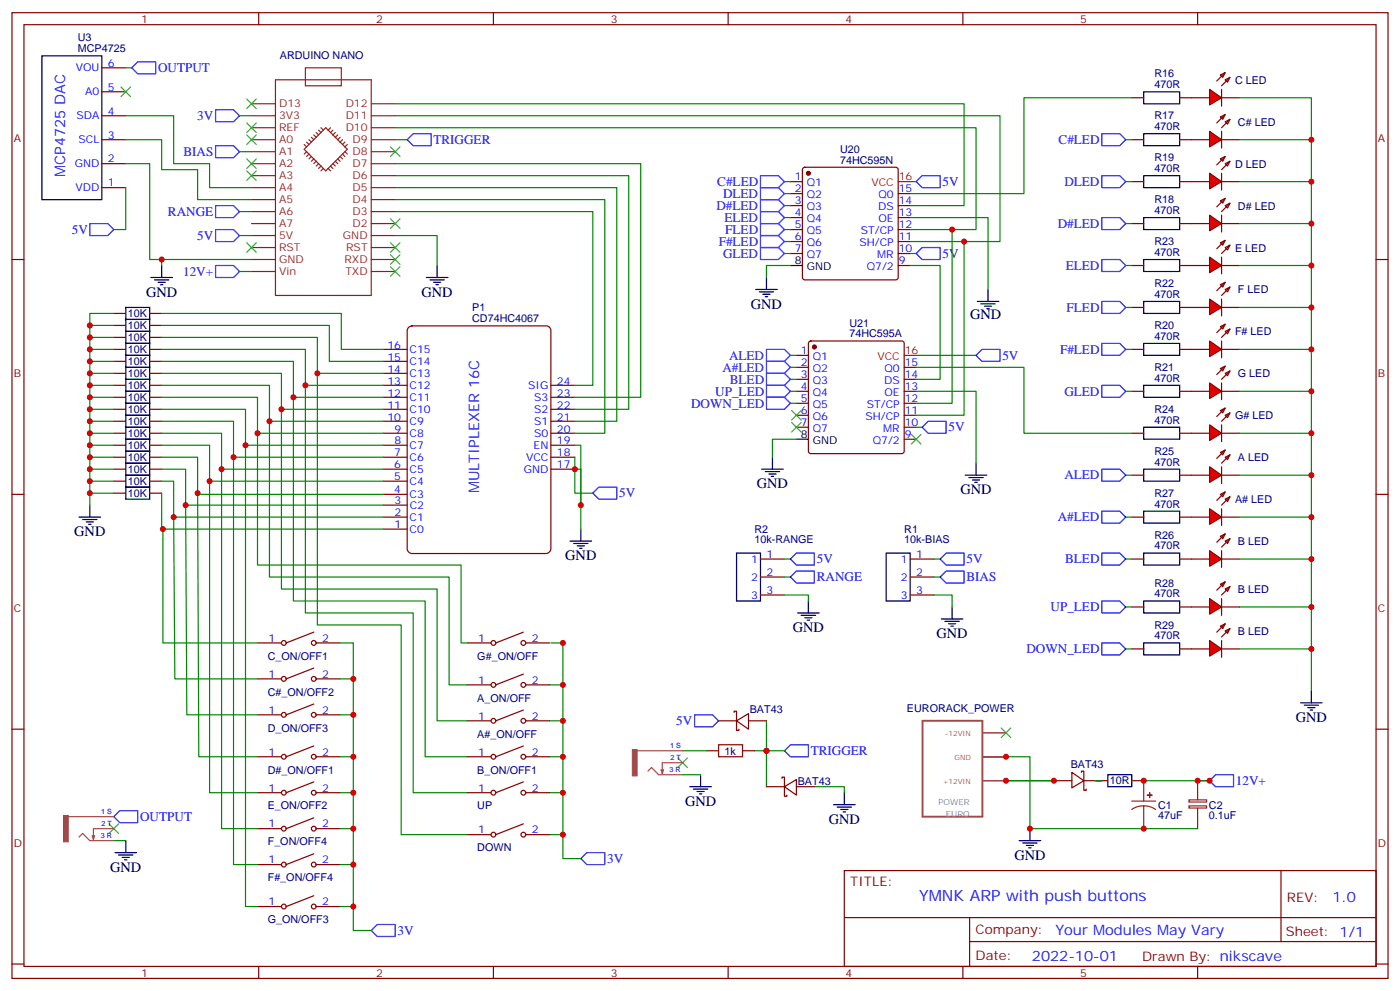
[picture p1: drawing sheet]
<svg xmlns="http://www.w3.org/2000/svg" width="412mm" height="292mm" viewBox="0 0 412 292" stroke-linecap="round" stroke-linejoin="round" font-family="sans-serif">
<g fill="none" stroke="#870000" stroke-width=".35">
<path d="M3.5 3.7h405.4v284.4h-405.4zM7.1 7.3h398.2v277.3h-398.2zM76.2 3.7v3.6M145.3 3.7v3.6M214.5 3.7v3.6M283.6 3.7v3.6M352.8 3.7v3.6M3.5 76.4h3.6M405.3 76.4h3.6M3.5 145.6h3.6M405.3 145.6h3.6M3.5 214.7h3.6"/>
<path d="M405.3 214.7h3.6M248.7 256.3h156.6v28.3h-156.6zM377.3 256.4v20.8M248.7 270.2h156.5M285.6 277.2h119.6M285.6 270.2v14.1M3.5 283.8h3.6M76.2 284.6v3.5M145.3 284.6v3.5M214.5 284.6v3.5M283.6 284.6v3.5M352.8 284.6v3.5"/>
<path d="M405.3 283.8h3.6"/>
</g>
<path d="M120.3 96.5l1-.6h39.6a1.41 1.41 0 0 1 1.4 1.5v64.2a1.51 1.51 0 0 1-1.4 1.4h-39.6a1.51 1.51 0 0 1-1.4-1.4v-64.2z" fill="#fff" stroke="#800000" stroke-width=".35"/>
<g fill="none" stroke="#870000" stroke-width=".35">
<path d="M30 20h7M30 34.1h7M30 27h7M333.4 28.8h3.5M347.5 28.8h3.5M359.8 26.3v5M30 55.2h7M30 48.2h7M30 41.1h7M112.9 117h7M112.9 113.5h7M112.9 109.9h7"/>
<path d="M112.9 106.4h7M112.9 102.9h7M162.3 117h7M162.3 113.5h7M112.9 138.1h7M112.9 134.6h7M112.9 131.1h7M112.9 127.6h7M112.9 124h7M112.9 120.5h7M162.3 138.1h7M162.3 134.6h7"/>
<path d="M162.3 131.1h7M162.3 127.6h7M162.3 124h7M162.3 120.5h7M112.9 155.8h7M112.9 152.3h7M112.9 148.7h7M112.9 145.6h7M112.9 141.7h7M224 164.6h7.1M224 169.9h7.1M224 175.2h7.1"/>
<path d="M268.1 164.6h7.1M268.1 169.9h7.1M268.1 175.2h7.1"/>
</g>
<g fill="none" stroke="#8c2424" stroke-width=".35">
<path d="M90 20h10.5v5.3h-10.5zM74.1 34.1h7M74.1 37.6h7M74.1 30.6h7M81.1 23.5h28.3v63.5h-28.3zM92.4 39.7l.7 .7M93.1 39l.7 .7M93.8 38.3l.7 .7M94.5 37.6l.7 .7M97.4 37.6l-.7 .7M98.1 38.3l-.7 .7M98.8 39l-.7 .7"/>
<path d="M99.5 39.7l-.7 .7M109.4 34.1h7M109.4 37.6h7M109.4 30.6h7M74.1 41.1h7M74.1 44.7h7M74.1 48.2h7M74.1 51.7h7M74.1 55.2h7M74.1 58.8h7M89.6 44l6.4-6.4 6.3 6.4-6.3 6.3zM89.6 42.5l.7 .8"/>
<path d="M90.3 41.8l.7 .7M90.3 44.7l-.7 .7M91 41.1l.7 .7M91 45.4l-.7 .7M91.7 40.4l.7 .7M91.7 46.1l-.7 .7M92.4 46.8l-.7 .7M93.1 47.5l-.7 .7M93.8 48.2l-.7 .7M94.5 48.9l-.7 .7M95.2 49.6l-.7 .7M96.7 49.6l.7 .7"/>
<path d="M97.4 48.9l.7 .7M98.1 48.2l.7 .7M98.8 47.5l.7 .7M99.5 46.8l.7 .7M100.2 46.1l.7 .7M100.2 40.4l-.7 .7M100.9 45.4l.7 .7M100.9 41.1l-.7 .7M101.6 44.7l.7 .7M101.6 41.8l-.7 .7M102.3 42.5l-.7 .8M109.4 41.1h7"/>
<path d="M109.4 44.7h7M109.4 48.2h7M109.4 51.7h7M109.4 55.2h7M109.4 58.8h7M74.1 62.3h7M74.1 65.8h7M74.1 69.4h7M74.1 72.9h7M74.1 76.4h7M74.1 79.9h7M109.4 62.3h7"/>
<path d="M109.4 65.8h7M109.4 69.4h7M109.4 72.9h7M109.4 76.4h7M109.4 79.9h7"/>
</g>
<path d="M12.3 16.4h17.7v42.4h-17.7zM336.9 27h10.6v3.6h-10.6zM217 162.8h7v14.2h-7zM261.1 162.8h7v14.2h-7z" fill="none" stroke="#000" stroke-width=".35"/>
<path d="M356.3 26.3l3.5 2.5-3.5 2.1z" fill="#f00" stroke="#870000" stroke-width=".35"/>
<g fill="none" stroke="#870000" stroke-width=".35">
<path d="M351 28.8h5.3M359.5 22.1l1.4-.7-.7 1.4zM359.8 28.8h5.3M359.8 38.7v4.9M360.9 23.5l1.4-.7-.7 1.4zM360.9 21.4l-2.5 2.4M362.3 22.8l-2.5 2.5M232.8 53.5h3.6M232.8 57h3.6M236.6 49.5l.5-.3h26.8l.5 .3 .2 .5v31.7l-.3 .5-.4 .2h-26.8l-.5-.2-.2-.5v-31.7zM264.6 57h3.5M232.8 60.5h3.6"/>
<path d="M232.8 64.1h3.6M232.8 67.6h3.6M232.8 71.1h3.6M232.8 74.6h3.6M264.6 60.5h3.5M264.6 64.1h3.5M264.6 67.6h3.5M264.6 71.1h3.5M264.6 74.6h3.5M264.6 78.2h3.5M234.6 104.6h3.5M234.6 108.2h3.5"/>
<path d="M234.6 111.7h3.5M234.6 115.2h3.5M234.6 118.7h3.5M238.4 100.6l.4-.2h26.8l.5 .2 .2 .5v31.8l-.2 .5-.5 .2h-26.8l-.5-.3-.2-.4v-31.8zM266.3 108.2h3.6M266.3 111.7h3.6M266.3 115.2h3.6M266.3 118.7h3.6M234.6 122.3h3.5M234.6 125.8h3.5M266.3 122.3h3.6M266.3 125.8h3.6"/>
<path d="M266.3 129.3h3.6"/>
</g>
<g fill="#870000" stroke="#870000" stroke-width=".35">
<circle cx="238.1" cy="51" r=".53"/>
<circle cx="239.9" cy="102.2" r=".53"/>
</g>
<path d="M232.8 78.2h3.6M234.6 129.3h3.5" fill="none" stroke="#000" stroke-width=".35"/>
<path d="M264.6 53.5h3.5M266.3 104.6h3.6" fill="none" stroke="#f00" stroke-width=".35"/>
<path d="M356.3 38.7l3.5 2.4-3.5 2.2z" fill="#f00" stroke="#870000" stroke-width=".35"/>
<path d="M359.5 34.4l1.4-.7-.7 1.4zM360.9 35.8l1.4-.7-.7 1.4zM360.9 33.7l-2.5 2.5M362.3 35.1l-2.5 2.5M333.4 41.1h3.5M347.5 41.1h8.8M359.8 41.1h5.3M333.4 65.8h3.5M347.5 65.8h3.5M359.8 63.4v4.9" fill="none" stroke="#870000" stroke-width=".35"/>
<path d="M336.9 39.4h10.6v3.5h-10.6zM336.9 64.1h10.6v3.5h-10.6z" fill="none" stroke="#000" stroke-width=".35"/>
<path d="M356.3 63.4l3.5 2.4-3.5 2.1z" fill="#f00" stroke="#870000" stroke-width=".35"/>
<path d="M359.5 59.1l1.4-.7-.7 1.4zM359.8 51v5M360.9 58.4l-2.5 2.5M362.3 59.8l-2.5 2.5M351 65.8h5.3M359.8 65.8h5.3M360.9 60.5l1.4-.7-.7 1.4z" fill="none" stroke="#870000" stroke-width=".35"/>
<path d="M356.3 51l3.5 2.5-3.5 2.1z" fill="#f00" stroke="#870000" stroke-width=".35"/>
<path d="M333.4 53.5h3.5M347.5 53.5h8.8M359.5 46.8l1.4-.7-.7 1.4zM359.8 53.5h5.3M360.9 48.2l1.4-.7-.7 1.4zM360.9 46.1l-2.5 2.4M362.3 47.5l-2.5 2.5M333.4 102.9h3.5M347.5 102.9h3.5M359.8 100.4v4.9" fill="none" stroke="#870000" stroke-width=".35"/>
<path d="M336.9 51.7h10.6v3.5h-10.6zM336.9 101.1h10.6v3.5h-10.6z" fill="none" stroke="#000" stroke-width=".35"/>
<path d="M356.3 100.4l3.5 2.5-3.5 2.1z" fill="#f00" stroke="#870000" stroke-width=".35"/>
<path d="M359.5 96.2l1.4-.7-.7 1.4zM360.9 97.6l1.4-.7-.7 1.4zM360.9 95.5l-2.5 2.4M362.3 96.9l-2.5 2.4M351 102.9h5.3M359.8 102.9h5.3M359.8 112.7v5" fill="none" stroke="#870000" stroke-width=".35"/>
<path d="M356.3 112.7l3.5 2.5-3.5 2.1z" fill="#f00" stroke="#870000" stroke-width=".35"/>
<path d="M333.4 90.5h3.5M347.5 90.5h3.5M359.8 88.1v4.9M333.4 115.2h3.5M347.5 115.2h8.8M359.5 108.5l1.4-.7-.7 1.4zM359.8 115.2h5.3M360.9 109.9l1.4-.7-.7 1.4zM360.9 107.8l-2.5 2.5M362.3 109.2l-2.5 2.5" fill="none" stroke="#870000" stroke-width=".35"/>
<path d="M336.9 88.8h10.6v3.5h-10.6zM336.9 113.5h10.6v3.5h-10.6z" fill="none" stroke="#000" stroke-width=".35"/>
<path d="M356.3 88.1l3.5 2.4-3.5 2.1z" fill="#f00" stroke="#870000" stroke-width=".35"/>
<path d="M359.8 75.7v4.9M351 90.5h5.3M359.5 83.8l1.4-.7-.7 1.4zM359.8 90.5h5.3M360.9 85.2l1.4-.7-.7 1.4zM360.9 83.1l-2.5 2.5M362.3 84.5l-2.5 2.5" fill="none" stroke="#870000" stroke-width=".35"/>
<path d="M356.3 75.7l3.5 2.5-3.5 2.1z" fill="#f00" stroke="#870000" stroke-width=".35"/>
<path d="M333.4 78.2h3.5M347.5 78.2h8.8M359.5 71.5l1.4-.7-.7 1.4zM359.8 78.2h5.3M360.9 72.9l1.4-.7-.7 1.4zM360.9 70.8l-2.5 2.4M362.3 72.2l-2.5 2.4M333.4 127.6h3.5M347.5 127.6h3.5M359.8 125.1v4.9" fill="none" stroke="#870000" stroke-width=".35"/>
<path d="M336.9 76.4h10.6v3.5h-10.6zM336.9 125.8h10.6v3.5h-10.6z" fill="none" stroke="#000" stroke-width=".35"/>
<path d="M356.3 125.1l3.5 2.5-3.5 2.1z" fill="#f00" stroke="#870000" stroke-width=".35"/>
<path d="M351 127.6h5.3M359.5 120.9l1.4-.7-.7 1.4zM359.8 127.6h5.3M359.8 137.4v5M360.9 122.3l1.4-.7-.7 1.4zM360.9 120.2l-2.5 2.4M362.3 121.6l-2.5 2.4" fill="none" stroke="#870000" stroke-width=".35"/>
<path d="M356.3 137.4l3.5 2.5-3.5 2.1z" fill="#f00" stroke="#870000" stroke-width=".35"/>
<path d="M333.4 139.9h3.5M347.5 139.9h8.8M359.5 133.2l1.4-.7-.7 1.4zM359.8 139.9h5.3M360.9 134.6l1.4-.7-.7 1.4zM360.9 132.5l-2.5 2.5M362.3 133.9l-2.5 2.5M333.4 164.6h3.5M347.5 164.6h3.5M359.8 162.1v5" fill="none" stroke="#870000" stroke-width=".35"/>
<path d="M336.9 138.1h10.6v3.6h-10.6zM336.9 162.8h10.6v3.6h-10.6z" fill="none" stroke="#000" stroke-width=".35"/>
<path d="M356.3 162.1l3.5 2.5-3.5 2.1z" fill="#f00" stroke="#870000" stroke-width=".35"/>
<path d="M359.5 157.9l1.4-.7-.7 1.4zM359.8 149.8v4.9M360.9 159.3l1.4-.7-.7 1.4zM360.9 157.2l-2.5 2.5M362.3 158.6l-2.5 2.5M351 164.6h5.3M359.8 164.6h5.3" fill="none" stroke="#870000" stroke-width=".35"/>
<path d="M356.3 149.8l3.5 2.5-3.5 2.1z" fill="#f00" stroke="#870000" stroke-width=".35"/>
<path d="M333.4 152.3h3.5M347.5 152.3h8.8M359.5 145.6l1.4-.7-.7 1.4zM359.8 152.3h5.3M360.9 147l1.4-.7-.7 1.4zM360.9 144.9l-2.5 2.4M362.3 146.3l-2.5 2.4M359.8 176.2v5" fill="none" stroke="#870000" stroke-width=".35"/>
<g fill="none" stroke="#000" stroke-width=".35">
<path d="M222.6 85.2h6.4M223.7 85.9h4.2M224.7 86.6h2.1M225.4 87.3h.7M225.8 81.7v3.5M287.9 88.8h6.3M288.9 89.5h4.3M290 90.2h2.1M290.7 90.9h.7M291 85.2v3.6M224.4 138.1h6.3M225.4 138.9h4.3"/>
<path d="M226.5 139.6h2.1M227.5 134.6v3.5M284.3 139.9h6.4M287.5 136.4v3.5M227.2 140.3h.7M285.4 140.6h4.2M286.5 141.3h2.1M287.2 142h.7M336.9 150.5h10.6v3.5h-10.6zM383.1 206.9h6.4M384.2 207.6h4.2M385.2 208.4h2.1"/>
<path d="M385.9 209.1h.7M386.3 203.4v3.5"/>
</g>
<g fill="none" stroke="#008700" stroke-width=".35">
<path d="M116.4 30.6h167.6v29.9h-15.9M116.4 37.6h171.1v30h-19.4M116.4 34.1h178.2v37h-26.5M333.4 28.8h-31.8v28.2h-33.5M365.1 28.8h21.2v149.9M116.4 41.1h3.5M231.1 53.5h1.7M231.1 57h1.7M268.1 53.5h1.8M365.1 41.1h21.2M365.1 53.5h21.2M70.6 69.4h3.5"/>
<path d="M231.1 74.6h1.7M231.1 60.5h1.7M231.1 64.1h1.7M231.1 67.6h1.7M231.1 71.1h1.7M232.8 78.2h-7v3.5M268.1 64.1h22.9v21.1M268.1 78.2h8.8v33.5h-7M268.1 74.6h1.8M280.5 67.6v51.1h-10.6M284 71.1v51.2h-14.1M365.1 65.8h21.2"/>
<path d="M365.1 78.2h21.2M365.1 90.5h21.2M232.8 115.2h1.8M232.8 104.6h1.8M232.8 108.2h1.8M232.8 111.7h1.8M232.8 118.7h1.8M269.9 115.2h17.6v21.2M269.9 108.2h31.7v19.4h31.8M269.9 104.6h17.6M365.1 102.9h21.2M365.1 115.2h21.2"/>
<path d="M234.6 129.3h-7.1v5.3M269.9 125.8h1.7M365.1 127.6h21.2M365.1 139.9h21.2M365.1 152.3h21.2M365.1 178.7h21.2v24.7M365.1 164.6h21.2"/>
</g>
<g fill="none" stroke="#00f" stroke-width=".35">
<path d="M324.6 39.4h5.2l1.8 1.7-1.8 1.8h-5.2zM119.9 41.1l1.8-1.7h5.3v3.5h-5.3zM224 51.7h5.3l1.8 1.8-1.8 1.7h-5.3zM224 55.2h5.3l1.8 1.8-1.8 1.8h-5.3zM224 58.8h5.3l1.8 1.7-1.8 1.8h-5.3zM269.9 53.5l1.7-1.8h5.3v3.5h-5.3zM324.6 51.7h5.2l1.8 1.8-1.8 1.7h-5.2zM63.5 67.6h5.3l1.8 1.8-1.8 1.7h-5.3zM224 62.3h5.3l1.8 1.8-1.8 1.7h-5.3zM224 65.8h5.3l1.8 1.8-1.8 1.8h-5.3zM224 69.4h5.3l1.8 1.7-1.8 1.8h-5.3zM224 72.9h5.3l1.8 1.7-1.8 1.8h-5.3z"/>
<path d="M271.6 72.9h5.3v3.5h-5.3l-1.7-1.8zM324.6 64.1h5.2l1.8 1.7-1.8 1.8h-5.2zM324.6 76.4h5.2l1.8 1.8-1.8 1.7h-5.2zM324.6 88.8h5.2l1.8 1.7-1.8 1.8h-5.2zM225.8 102.9h5.3l1.7 1.7-1.7 1.8h-5.3zM225.8 106.4h5.3l1.7 1.8-1.7 1.7h-5.3zM225.8 109.9h5.3l1.7 1.8-1.7 1.8h-5.3zM225.8 113.5h5.3l1.7 1.7-1.7 1.8h-5.3zM225.8 117h5.3l1.7 1.7-1.7 1.8h-5.3zM287.5 104.6l1.8-1.7h5.3v3.5h-5.3zM324.6 101.1h5.2l1.8 1.8-1.8 1.7h-5.2zM324.6 113.5h5.2l1.8 1.7-1.8 1.8h-5.2z"/>
<path d="M271.6 125.8l1.8-1.8h5.3v3.6h-5.3zM324.6 138.1h5.2l1.8 1.8-1.8 1.8h-5.2zM324.6 150.5h5.2l1.8 1.8-1.8 1.7h-5.2zM324.6 162.8h5.2l1.8 1.8-1.8 1.8h-5.2z"/>
</g>
<path d="M233.2 124.4l2.8 2.8M233.2 120.9l2.8 2.8M236 124.4l-2.8 2.8M236 120.9l-2.8 2.8M268.5 127.9l2.8 2.8M271.3 127.9l-2.8 2.8" fill="none" stroke="#3c3" stroke-width=".35"/>
<path d="M356.3 176.2l3.5 2.5-3.5 2.1z" fill="#f00" stroke="#870000" stroke-width=".35"/>
<path d="M333.4 178.7h3.5M347.5 178.7h8.8M359.5 172l1.4-.7-.7 1.4zM359.8 178.7h5.3M360.9 173.4l1.4-.7-.7 1.4zM360.9 171.3l-2.5 2.5M362.3 172.7l-2.5 2.5M333.4 191.1h3.5M347.5 191.1h3.5M359.8 188.6v4.9" fill="none" stroke="#870000" stroke-width=".35"/>
<path d="M336.9 177h10.6v3.5h-10.6zM336.9 189.3h10.6v3.5h-10.6z" fill="none" stroke="#000" stroke-width=".35"/>
<path d="M356.3 188.6l3.5 2.5-3.5 2.1z" fill="#f00" stroke="#870000" stroke-width=".35"/>
<g fill="none" stroke="#870000" stroke-width=".35">
<path d="M33.5 99.3h3.5M33.5 95.8h3.5M33.5 92.3h3.5M44.1 99.3h3.5M44.1 95.8h3.5M44.1 92.3h3.5M33.5 117h3.5M33.5 113.5h3.5M33.5 109.9h3.5M33.5 106.4h3.5M33.5 102.9h3.5M44.1 117h3.5"/>
<path d="M44.1 113.5h3.5M44.1 109.9h3.5M44.1 106.4h3.5M44.1 102.9h3.5M33.5 138.1h3.5M33.5 134.6h3.5M33.5 131.1h3.5M33.5 127.6h3.5M33.5 124h3.5M33.5 120.5h3.5M44.1 138.1h3.5M44.1 134.6h3.5"/>
<path d="M44.1 131.1h3.5M44.1 127.6h3.5M44.1 124h3.5M44.1 120.5h3.5M33.5 145.2h3.5M33.5 141.7h3.5M44.1 145.2h3.5M44.1 141.7h3.5M75.8 189.3h7.1M75.8 199.9h7.1M92.4 186.1l-8.1 3.2M92.4 196.7l-8.1 3.2"/>
<path d="M93.1 189.3h7.1M93.1 199.9h7.1M137.6 189.3h7M154.2 198.5l-8.2 3.1M154.2 186.1l-8.2 3.2M154.9 189.3h7M351 191.1h5.3M359.5 184.4l1.4-.7-.7 1.4zM359.8 191.1h5.3M360.9 185.8l1.4-.7-.7 1.4zM360.9 183.7l-2.5 2.4M362.3 185.1l-2.5 2.4"/>
<path d="M75.8 210.5h7.1M92.4 207.3l-8.1 3.2M92.4 219.6l-8.1 3.2M93.1 210.5h7.1M137.6 212.2h7M137.6 201.6h7M154.2 209.1l-8.2 3.1M154.2 219.6l-8.2 3.2M154.9 212.2h7M154.9 201.6h7M211.7 212.2h5.3M216.3 209.8v-.4h.7v5.7h.7v-.4"/>
<path d="M217 212.2l3.5-2.1v4.6zM220.5 212.2h5.3M75.8 222.8h7.1M75.8 233.4h7.1M92.4 230.2l-8.1 3.2M93.1 222.8h7.1M93.1 233.4h7.1M137.6 222.8h7M137.6 233.4h7M154.2 230.2l-8.2 3.2M154.9 222.8h7M154.9 233.4h7"/>
<path d="M208.1 221.1h3.6M218.7 221.1h3.5M225.8 231.6h5.3M230.4 229.2v-.4h.7v5.7h.7v-.4M231.1 231.6l3.5-2.1v4.6zM234.6 231.6h5.3M310.4 229.9h5.3M315.7 227.4l3.6 2.5-3.6 2.1zM318.6 227.4v-.4h.7v5.7h.7v-.4M319.3 229.9h7M333.4 229.9h3.5M75.8 254.6h7.1"/>
<path d="M75.8 244h7.1M92.4 251.4l-8.1 3.2M92.4 240.8l-8.1 3.2M93.1 254.6h7.1M93.1 244h7.1M137.6 245.7h7M154.2 242.6l-8.2 3.1M154.9 245.7h7M75.8 266.9h7.1M92.4 263.7l-8.1 3.2M93.1 266.9h7.1"/>
<circle cx="83.6" cy="189.3" r=".71"/>
<circle cx="83.6" cy="199.9" r=".71"/>
<circle cx="92.4" cy="199.9" r=".71"/>
<circle cx="92.4" cy="189.3" r=".71"/>
<circle cx="145.3" cy="189.3" r=".71"/>
<circle cx="154.2" cy="189.3" r=".71"/>
<circle cx="83.6" cy="210.5" r=".71"/>
<circle cx="92.4" cy="210.5" r=".71"/>
<circle cx="145.3" cy="201.6" r=".71"/>
<circle cx="145.3" cy="212.2" r=".71"/>
<circle cx="154.2" cy="201.6" r=".71"/>
<circle cx="154.2" cy="212.2" r=".71"/>
<circle cx="83.6" cy="222.8" r=".71"/>
<circle cx="83.6" cy="233.4" r=".71"/>
<circle cx="92.4" cy="233.4" r=".71"/>
<circle cx="92.4" cy="222.8" r=".71"/>
<circle cx="145.3" cy="222.8" r=".71"/>
<circle cx="145.3" cy="233.4" r=".71"/>
<circle cx="154.2" cy="222.8" r=".71"/>
<circle cx="154.2" cy="233.4" r=".71"/>
<circle cx="83.6" cy="244" r=".71"/>
<circle cx="83.6" cy="254.6" r=".71"/>
<circle cx="92.4" cy="244" r=".71"/>
<circle cx="92.4" cy="254.6" r=".71"/>
<circle cx="145.3" cy="245.7" r=".71"/>
<circle cx="154.2" cy="245.7" r=".71"/>
<circle cx="83.6" cy="266.9" r=".71"/>
<circle cx="92.4" cy="266.9" r=".71"/>
</g>
<g fill="none" stroke="#008700" stroke-width=".35">
<path d="M37 20h1.8M37 34.1h14.2v14.1h10.5v7h12.4M70.6 34.1h3.5M37 55.2v12.4h-3.5M37 41.1h10.6v8.9h10.6v8.8h15.9M37 48.2h7.1v28.2h3.5M70.6 44.7h3.5M116.4 58.8h61.8v68.8h-8.9M116.4 55.2h65.3v68.8h-12.4M116.4 51.7h68.8v68.8h-15.9M116.4 48.2h72.3v68.8h-19.4M331.6 53.5h1.8"/>
<path d="M331.6 41.1h1.8M70.6 79.9h3.5M70.6 62.3h3.5M74.1 76.4h-26.5v1.8M116.4 62.3h58.2v51.2h-5.3M116.4 69.4h12.4v8.8M331.6 78.2h1.8M331.6 65.8h1.8M26.5 95.8h7M26.5 99.3h7M33.5 92.3h-7v56.4M47.6 92.3h52.9v10.6h12.4"/>
<path d="M47.6 95.8h49.4v10.6h15.9M47.6 99.3h45.9v10.6h19.4M331.6 90.5h1.8M26.5 102.9h7M26.5 106.4h7M26.5 109.9h7M26.5 113.5h7M26.5 117h7M47.6 102.9h42.4v10.6h22.9M47.6 106.4h38.8v10.6h26.5M47.6 109.9h35.3v10.6h30M47.6 113.5h31.8v10.5h33.5"/>
<path d="M47.6 117h28.2v10.6h37.1M86.4 117v60h38.8v45.8h12.4M90 113.5v67h31.7v52.9h15.9M93.5 109.9v74.1h24.7v61.7h19.4M331.6 115.2h1.8M331.6 102.9h1.8M26.5 120.5h7M26.5 124h7M26.5 127.6h7M26.5 131.1h7M26.5 134.6h7M26.5 138.1h7"/>
<path d="M47.6 120.5h24.7v10.6h40.6M47.6 124h21.2v10.6h44.1M47.6 127.6h17.7v10.5h47.6M47.6 131.1h14.1v10.6h51.2M47.6 134.6h10.6v11h54.7M47.6 138.1h7.1v10.6h58.2M65.3 138.1v105.9h10.5M68.8 134.6v120h7M72.3 131.1v135.8h3.5M75.8 127.6v38.8h60v22.9h1.8M79.4 124v45.9h52.9v31.7h5.3M82.9 120.5v52.9h45.9v38.8h8.8"/>
<path d="M169.3 134.6v10.6h5.3M169.3 138.1h1.8v17.7M169.3 131.1h1.8v17.6M331.6 139.9h1.8M26.5 141.7h7M26.5 145.2h7M47.6 141.7h3.6v10.6h61.7M47.6 145.2v10.6h65.3M48 155.8v33.5h27.8M51.2 152.3l.3 47.6h24.3M54.7 148.7l.3 61.8h20.8M58.2 145.2l.4 77.6h17.2"/>
<path d="M61.7 141.7v91.7h14.1M331.6 152.3h1.8M231.1 175.2h7v1.8M231.1 164.6h1.7M231.1 169.9h1.7M275.2 175.2h5.3v3.5M275.2 164.6h1.7M275.2 169.9h1.7M331.6 178.7h1.8M331.6 164.6h1.8M100.2 189.3h3.9v84.7h5.3M100.2 199.9h3.9"/>
<path d="M162.3 189.3h3.9M165.8 189.3v63.5h5.3M331.6 191.1h1.8M365.1 191.1h21.2M100.2 210.5h3.9M161.9 212.2h3.9M161.9 201.6h3.9M225.8 212.2v8.9h5.3M100.2 222.8h3.9M100.2 233.4h3.9M161.9 222.8h3.9M161.9 233.4h3.9"/>
<path d="M201.1 221.1h7M201.1 228.1h5.3M222.2 221.1h3.6v10.5M239.9 231.6h8.8v1.8M296.3 222.8h7.1v21.2h49.4M296.3 229.9h14.1M322.8 229.9h1.8M336.9 229.9h19.4M33.5 247.5h3.5M100.2 244h3.9M100.2 254.6h3.9M161.9 245.7h3.9"/>
<path d="M100.2 266.9h3.9"/>
</g>
<g fill="none" stroke="#00f" stroke-width=".35">
<path d="M40.6 18.2h5.3v3.5h-5.3l-1.8-1.7zM63.5 32.3h5.3l1.8 1.8-1.8 1.7h-5.3zM63.5 42.9h5.3l1.8 1.8-1.8 1.7h-5.3zM26.5 65.8h5.2l1.8 1.8-1.8 1.8h-5.2zM63.5 78.2h5.3l1.8 1.7-1.8 1.8h-5.3zM63.5 60.5h5.3l1.8 1.8-1.8 1.8h-5.3zM174.6 145.2l1.8-1.8h5.3v3.6h-5.3zM232.8 169.9l1.8-1.8h5.3v3.6h-5.3zM232.8 164.6l1.8-1.8h5.3v3.6h-5.3zM276.9 164.6l1.8-1.8h5.3v3.6h-5.3zM278.7 168.1h5.3v3.6h-5.3l-1.8-1.8zM324.6 177h5.2l1.8 1.7-1.8 1.8h-5.2z"/>
<path d="M324.6 189.3h5.2l1.8 1.8-1.8 1.7h-5.2zM204.6 210.5h5.3l1.8 1.7-1.8 1.8h-5.3zM232.8 219.3h5.3v3.5h-5.3l-1.7-1.7zM358.1 228.1h5.3v3.5h-5.3l-1.8-1.7zM33.5 240.5l1.8-1.8h5.3v3.5h-5.3zM171.1 252.8l1.8-1.8h5.3v3.6h-5.3zM109.4 274l1.7-1.8h5.3v3.5h-5.3z"/>
</g>
<g fill="none" stroke="#000" stroke-width=".35">
<path d="M47.6 78.2v3.5M128.8 78.2v3.5M37 97.6h7.1v3.5h-7.1zM37 94.1h7.1v3.5h-7.1zM37 90.5h7.1v3.6h-7.1zM44.4 81.7h6.4M45.5 82.4h4.2M46.6 83.1h2.1M47.3 83.8h.7M125.6 81.7h6.3M126.6 82.4h4.3M127.7 83.1h2.1"/>
<path d="M128.4 83.8h.7M37 118.7h7.1v3.6h-7.1zM37 115.2h7.1v3.5h-7.1zM37 111.7h7.1v3.5h-7.1zM37 108.2h7.1v3.5h-7.1zM37 104.6h7.1v3.6h-7.1zM37 101.1h7.1v3.5h-7.1zM37 139.9h7.1v3.5h-7.1zM37 136.4h7.1v3.5h-7.1zM37 132.9h7.1v3.5h-7.1zM37 129.3h7.1v3.6h-7.1zM37 125.8h7.1v3.5h-7.1z"/>
<path d="M37 122.3h7.1v3.5h-7.1zM23.3 152.3h6.3M24.3 153h4.3M25.4 153.7h2.1M26.1 154.4h.7M26.5 148.7v3.6M37 143.4h7.1v3.6h-7.1zM167.9 159.3h6.4M171.1 155.8v3.5M169 160h4.2M170 160.7h2.2M170.7 161.4h.7"/>
<path d="M238.1 177v3.5M280.5 178.7v3.5M234.9 180.5h6.4M236 181.2h4.2M237.1 181.9h2.1M237.8 182.6h.7M277.3 182.2h6.3M278.3 183h4.3M279.4 183.7h2.1M280.1 184.4h.7M203.2 231.6h6.3M204.3 232.3h4.2"/>
<path d="M205.3 233h2.1M206 233.8h.7M206.4 228.1v3.5M245.5 236.9h6.4M246.6 237.6h4.2M247.6 238.3h2.2M248.4 239h.7M248.7 233.4v3.5M326.3 228.1h7.1v3.5h-7.1zM33.9 251h6.3M34.9 251.7h4.3M36 252.4h2.1"/>
<path d="M36.7 253.2h.7M37 247.5v3.5M300.2 247.5h6.4M301.3 248.2h4.2M302.3 248.9h2.1M303 249.6h.7M303.4 244v3.5"/>
</g>
<g fill="none" stroke="#3c3" stroke-width=".35">
<path d="M35.6 25.6l2.9 2.8M38.5 25.6l-2.9 2.8M72.7 29.1l2.8 2.9M72.7 36.2l2.8 2.8M72.7 39.7l2.8 2.8M75.5 29.1l-2.8 2.9M75.5 36.2l-2.8 2.8M75.5 39.7l-2.8 2.8M72.7 46.8l2.8 2.8M72.7 50.3l2.8 2.8M75.5 46.8l-2.8 2.8M75.5 50.3l-2.8 2.8"/>
<path d="M115 43.3l2.8 2.8M117.8 43.3l-2.8 2.8M72.7 71.5l2.8 2.8M75.5 71.5l-2.8 2.8M115 64.4l2.8 2.8M115 71.5l2.8 2.8M115 75l2.8 2.8M115 78.5l2.8 2.9M117.8 64.4l-2.8 2.8M117.8 71.5l-2.8 2.8M117.8 75l-2.8 2.8M117.8 78.5l-2.8 2.9"/>
<path d="M294.9 214.3l2.8 2.9M297.7 214.3l-2.8 2.9M199.7 223.2l2.8 2.8M202.5 223.2l-2.8 2.8M32.1 242.6l2.8 2.8M34.9 242.6l-2.8 2.8"/>
</g>
<path d="M211.7 219.3h7v3.5h-7z" fill="none" stroke="#a10000" stroke-width=".35"/>
<path d="M289.4 215.8h6.9M187.7 221.1h13.4M190.9 227l1-1 2.1 2.1h7.1M194.7 226.7h.7l-.3 1.1zM201.1 224.6h-6v3.2M289.4 229.9h6.9M289.4 222.8h6.9M20.1 240.5h13.4M23.3 246.5l1-1.1 2.2 2.1h7M27.2 246.1h.7l-.4 1.1zM33.5 244h-6v3.2" fill="none" stroke="#a64a4a" stroke-width=".35"/>
<g fill="#a64a4a" stroke="#a64a4a" stroke-width=".29">
<path d="M186.3 220.7h1.4v7.8h-1.4z"/>
<path d="M18.7 240.1h1.4v7.8h-1.4z"/>
</g>
<path d="M271.7 212.2h17.7v28.3h-17.7z" fill="none" stroke="#a64a4a" stroke-width=".56"/>
<path d="M333.4 235.9h7M336.9 237.3l-1.8 .2-1.7 .8M336.9 237.3l1.9 .2 1.6 .8M336.9 229.9v6M336.9 237.3v6.7M350.2 237.3h5.2v.6h-5.2zM350.2 235.5h5.2v.6h-5.2zM352.8 229.9v5.6M352.8 238v6" fill="none" stroke="#8c2424" stroke-width=".35"/>
<g fill="#8c2424" stroke="#8c2424" stroke-width=".35">
<path d="M338 234.1h1.4z"/>
<path d="M338.6 233.4l.1 1.4z"/>
</g>
<g fill="#c00">
<circle cx="386.3" cy="41.1" r=".88"/>
<circle cx="386.3" cy="53.5" r=".88"/>
<circle cx="386.3" cy="65.8" r=".88"/>
<circle cx="386.3" cy="78.2" r=".88"/>
<circle cx="386.3" cy="90.5" r=".88"/>
<circle cx="386.3" cy="102.9" r=".88"/>
<circle cx="386.3" cy="115.2" r=".88"/>
<circle cx="386.3" cy="127.6" r=".88"/>
<circle cx="386.3" cy="139.9" r=".88"/>
<circle cx="386.3" cy="152.3" r=".88"/>
<circle cx="386.3" cy="164.6" r=".88"/>
<circle cx="284" cy="71.1" r=".88"/>
<circle cx="280.5" cy="67.6" r=".88"/>
<circle cx="386.3" cy="191.1" r=".88"/>
<circle cx="26.5" cy="95.8" r=".88"/>
<circle cx="26.5" cy="99.3" r=".88"/>
<circle cx="26.5" cy="102.9" r=".88"/>
<circle cx="26.5" cy="106.4" r=".88"/>
<circle cx="26.5" cy="109.9" r=".88"/>
<circle cx="26.5" cy="113.5" r=".88"/>
<circle cx="26.5" cy="117" r=".88"/>
<circle cx="26.5" cy="120.5" r=".88"/>
<circle cx="26.5" cy="124" r=".88"/>
<circle cx="26.5" cy="127.6" r=".88"/>
<circle cx="26.5" cy="131.1" r=".88"/>
<circle cx="26.5" cy="134.6" r=".88"/>
<circle cx="26.5" cy="138.1" r=".88"/>
<circle cx="26.5" cy="141.7" r=".88"/>
<circle cx="26.5" cy="145.2" r=".88"/>
<circle cx="171.1" cy="148.7" r=".88"/>
<circle cx="169.3" cy="138.1" r=".88"/>
<circle cx="58.2" cy="145.2" r=".88"/>
<circle cx="54.7" cy="148.7" r=".88"/>
<circle cx="51.2" cy="152.3" r=".88"/>
<circle cx="48" cy="155.8" r=".88"/>
<circle cx="61.7" cy="141.7" r=".88"/>
<circle cx="65.3" cy="138.1" r=".88"/>
<circle cx="68.8" cy="134.6" r=".88"/>
<circle cx="72.3" cy="131.1" r=".88"/>
<circle cx="104.1" cy="199.9" r=".88"/>
<circle cx="104.1" cy="210.5" r=".88"/>
<circle cx="104.1" cy="222.8" r=".88"/>
<circle cx="104.1" cy="233.4" r=".88"/>
<circle cx="104.1" cy="244" r=".88"/>
<circle cx="104.1" cy="254.6" r=".88"/>
<circle cx="104.1" cy="266.9" r=".88"/>
<circle cx="165.8" cy="189.3" r=".88"/>
<circle cx="165.8" cy="245.7" r=".88"/>
<circle cx="165.8" cy="233.4" r=".88"/>
<circle cx="165.8" cy="222.8" r=".88"/>
<circle cx="165.8" cy="212.2" r=".88"/>
<circle cx="165.8" cy="201.6" r=".88"/>
<circle cx="75.8" cy="127.6" r=".88"/>
<circle cx="79.4" cy="124" r=".88"/>
<circle cx="82.9" cy="120.5" r=".88"/>
<circle cx="86.4" cy="117" r=".88"/>
<circle cx="90" cy="113.5" r=".88"/>
<circle cx="93.5" cy="109.9" r=".88"/>
<circle cx="47.6" cy="76.4" r=".88"/>
<circle cx="225.8" cy="221.1" r=".88"/>
<circle cx="386.3" cy="178.7" r=".88"/>
<circle cx="296.3" cy="222.8" r=".88"/>
<circle cx="296.3" cy="229.9" r=".88"/>
<circle cx="310.4" cy="229.9" r=".88"/>
<circle cx="303.4" cy="244" r=".88"/>
<circle cx="336.9" cy="229.9" r=".88"/>
<circle cx="336.9" cy="244" r=".88"/>
<circle cx="352.8" cy="229.9" r=".88"/>
<circle cx="356.3" cy="229.9" r=".88"/>
</g>
<text font-size="4.6" fill="#00f" x="270.8" y="265.4">YMNK ARP with push buttons</text>
<g font-size="4.2" fill="#00f">
<text x="19.2" y="52.2" transform="rotate(-90 19.2 52.2)">MCP4725 DAC</text>
<text x="141.1" y="145.2" transform="rotate(-90 141.1 145.2)">MULTIPLEXER 16C</text>
<text x="392.5" y="265.6">1.0</text>
<text x="310.9" y="275.2">Your Modules May Vary</text>
<text x="304" y="283">2022-10-01</text>
</g>
<g font-size="4.2">
<text x="43" y="87.3">GND</text>
<text x="124.2" y="87.3">GND</text>
<text x="221.2" y="90.9">GND</text>
<text x="285.8" y="94.1">GND</text>
<text x="223" y="143.8">GND</text>
<text x="282.9" y="145.6">GND</text>
<text x="21.9" y="157.9">GND</text>
<text x="166.5" y="165">GND</text>
<text x="233.5" y="186.1">GND</text>
<text x="275.9" y="187.9">GND</text>
<text x="381.7" y="212.6">GND</text>
<text x="201.8" y="237.3">GND</text>
<text x="244.1" y="242.6">GND</text>
<text x="32.5" y="256.7">GND</text>
<text x="298.8" y="253.2">GND</text>
</g>
<g font-size="3.9" fill="#00f">
<text x="46.6" y="21.2">OUTPUT</text>
<text x="58.1" y="35.4">3V</text>
<text x="54" y="45.8">BIAS</text>
<text x="127.7" y="42.5">TRIGGER</text>
<text x="311.8" y="42.4">C#LED</text>
<text x="211.3" y="54.7">C#LED</text>
<text x="213" y="58.3">DLED</text>
<text x="277.6" y="54.7">5V</text>
<text x="313.5" y="54.7">DLED</text>
<text x="49.5" y="63.5">RANGE</text>
<text x="211" y="61.8">D#LED</text>
<text x="213.4" y="65.3">ELED</text>
<text x="21.1" y="68.9">5V</text>
<text x="58.1" y="70.6">5V</text>
<text x="213.6" y="68.8">FLED</text>
<text x="311.6" y="67.1">D#LED</text>
<text x="211.7" y="72.4">F#LED</text>
<text x="213" y="75.9">GLED</text>
<text x="277.6" y="75.9">5V</text>
<text x="53.9" y="81.2">12V+</text>
<text x="314" y="79.4">ELED</text>
<text x="314.2" y="91.8">FLED</text>
<text x="214.7" y="105.9">ALED</text>
<text x="295.3" y="105.9">5V</text>
<text x="312.2" y="104.1">F#LED</text>
<text x="212.8" y="109.4">A#LED</text>
<text x="215" y="112.9">BLED</text>
<text x="210.7" y="116.5">UP_LED</text>
<text x="313.5" y="116.5">GLED</text>
<text x="203.6" y="120">DOWN_LED</text>
<text x="279.4" y="127">5V</text>
<text x="313.5" y="141.2">ALED</text>
<text x="182.4" y="146.4">5V</text>
<text x="311.6" y="153.5">A#LED</text>
<text x="240.6" y="165.9">5V</text>
<text x="284.7" y="165.9">5V</text>
<text x="313.8" y="165.9">BLED</text>
<text x="240.6" y="171.2">RANGE</text>
<text x="284.7" y="171.2">BIAS</text>
<text x="309.5" y="180">UP_LED</text>
<text x="302.4" y="192.3">DOWN_LED</text>
<text x="199.2" y="213.4">5V</text>
<text x="238.8" y="222.4">TRIGGER</text>
<text x="364.1" y="231.1">12V+</text>
<text x="41.3" y="241.6">OUTPUT</text>
<text x="178.9" y="254">3V</text>
<text x="117.1" y="275.2">3V</text>
</g>
<g font-size="3.9" fill="#800">
<text x="250.5" y="260.9">TITLE:</text>
<text x="379.1" y="265.6">REV:</text>
<text x="287.4" y="275.1">Company:</text>
<text x="378.7" y="275.7">Sheet: 1/1</text>
<text x="287.4" y="282.8">Date:</text>
<text x="336.4" y="282.9">Drawn By: nikscave</text>
</g>
<g font-size="3.2" fill="#800">
<text x="41.6" y="6.7">1</text>
<text x="110.8" y="6.7">2</text>
<text x="179.9" y="6.7">3</text>
<text x="249.1" y="6.7">4</text>
<text x="318.2" y="6.7">5</text>
<text x="4.1" y="41.8">A</text>
<text x="405.9" y="41.8">A</text>
<text x="4.1" y="111">B</text>
<text x="405.9" y="111">B</text>
<text x="4.1" y="180.1">C</text>
<text x="405.9" y="180.1">C</text>
<text x="4.1" y="249.3">D</text>
<text x="405.9" y="249.3">D</text>
<text x="41.6" y="287.5">1</text>
<text x="110.8" y="287.5">2</text>
<text x="179.9" y="287.5">3</text>
<text x="249.1" y="287.5">4</text>
<text x="318.2" y="287.5">5</text>
</g>
<g font-size="3.2" fill="#000080">
<text x="22.9" y="15.4">MCP4725</text>
<text x="22.9" y="12.2">U3</text>
<text x="82.4" y="17.5">ARDUINO NANO</text>
<text x="340.1" y="22.8">R16</text>
<text x="340.1" y="26">470R</text>
<text x="363.8" y="24.7">C LED</text>
<text x="340.1" y="35.1">R17</text>
<text x="340.1" y="38.3">470R</text>
<text x="364.7" y="37">C# LED</text>
<text x="247.5" y="45">U20</text>
<text x="340.1" y="47.5">R19</text>
<text x="247.5" y="48.2">74HC595N</text>
<text x="340.1" y="50.7">470R</text>
<text x="363.8" y="49.4">D LED</text>
<text x="340.1" y="59.8">R18</text>
<text x="340.1" y="63">470R</text>
<text x="364.7" y="61.7">D# LED</text>
<text x="340.1" y="75.4">470R</text>
<text x="340.1" y="72.2">R23</text>
<text x="363.8" y="74.1">E LED</text>
<text x="340.1" y="87.7">470R</text>
<text x="340.1" y="84.5">R22</text>
<text x="364.7" y="86.4">F LED</text>
<text x="37.6" y="93.4">10K</text>
<text x="139.1" y="94.9">CD74HC4067</text>
<text x="139.1" y="91.7">P1</text>
<text x="37.6" y="100.4">10K</text>
<text x="37.6" y="96.9">10K</text>
<text x="250.2" y="99.3">74HC595A</text>
<text x="250.2" y="96.2">U21</text>
<text x="340.1" y="100">470R</text>
<text x="340.1" y="96.9">R20</text>
<text x="363.8" y="98.8">F# LED</text>
<text x="37.6" y="107.5">10K</text>
<text x="37.6" y="103.9">10K</text>
<text x="37.6" y="111">10K</text>
<text x="340.1" y="112.4">470R</text>
<text x="340.1" y="109.2">R21</text>
<text x="364.7" y="111.1">G LED</text>
<text x="37.6" y="118.1">10K</text>
<text x="37.6" y="114.5">10K</text>
<text x="37.6" y="125.1">10K</text>
<text x="37.6" y="121.6">10K</text>
<text x="340.1" y="124.7">470R</text>
<text x="340.1" y="121.6">R24</text>
<text x="363.8" y="123.5">G# LED</text>
<text x="37.6" y="128.6">10K</text>
<text x="37.6" y="135.7">10K</text>
<text x="37.6" y="132.2">10K</text>
<text x="340.1" y="137.1">470R</text>
<text x="340.1" y="133.9">R25</text>
<text x="364.7" y="135.8">A LED</text>
<text x="37.6" y="142.7">10K</text>
<text x="37.6" y="139.2">10K</text>
<text x="37.6" y="146.3">10K</text>
<text x="340.1" y="149.4">470R</text>
<text x="340.1" y="146.3">R27</text>
<text x="363.8" y="148.1">A# LED</text>
<text x="222.3" y="160">10k-RANGE</text>
<text x="222.3" y="156.8">R2</text>
<text x="266.4" y="160">10k-BIAS</text>
<text x="266.4" y="156.8">R1</text>
<text x="340.1" y="161.8">470R</text>
<text x="340.1" y="158.6">R26</text>
<text x="364.7" y="160.5">B LED</text>
<text x="340.1" y="172.7">R28</text>
<text x="340.1" y="175.9">470R</text>
<text x="364.7" y="174.6">B LED</text>
<text x="340.1" y="185.1">R29</text>
<text x="340.1" y="188.2">470R</text>
<text x="364.7" y="187">B LED</text>
<text x="78.9" y="194.2">C_ON/OFF1</text>
<text x="140.6" y="194.2">G#_ON/OFF</text>
<text x="78.9" y="204.8">C#_ON/OFF2</text>
<text x="140.6" y="206.6">A_ON/OFF</text>
<text x="220.9" y="209.8">BAT43</text>
<text x="267.2" y="209.8">EURORACK_POWER</text>
<text x="78.9" y="215.4">D_ON/OFF3</text>
<text x="140.6" y="217.2">A#_ON/OFF</text>
<text x="78.9" y="227.8">D#_ON/OFF1</text>
<text x="140.6" y="227.8">B_ON/OFF1</text>
<text x="213.5" y="222.3">1k</text>
<text x="315.4" y="226">BAT43</text>
<text x="235" y="231">BAT43</text>
<text x="326.9" y="230.9">10R</text>
<text x="78.9" y="238.3">E_ON/OFF2</text>
<text x="140.6" y="238.3">UP</text>
<text x="341.1" y="238.1">C1</text>
<text x="356.1" y="238.1">C2</text>
<text x="341.1" y="241.2">47uF</text>
<text x="356.1" y="241.2">0.1uF</text>
<text x="78.9" y="248.9">F_ON/OFF4</text>
<text x="140.6" y="250.7">DOWN</text>
<text x="78.9" y="259.5">F#_ON/OFF4</text>
<text x="78.9" y="271.9">G_ON/OFF3</text>
</g>
<g font-size="3.2" fill="#00f">
<text x="22.3" y="21">VOU</text>
<text x="31.7" y="19.6">6</text>
<text x="25.1" y="28.1">A0</text>
<text x="31.7" y="26.7">5</text>
<text x="22.5" y="35.1">SDA</text>
<text x="31.7" y="33.7">4</text>
<text x="31.7" y="40.8">3</text>
<text x="23.1" y="42.2">SCL</text>
<text x="31.7" y="47.8">2</text>
<text x="22" y="49.2">GND</text>
<text x="234.2" y="53.1">1</text>
<text x="22.2" y="56.3">VDD</text>
<text x="31.7" y="54.9">1</text>
<text x="234.2" y="56.7">2</text>
<text x="237.7" y="54.9">Q1</text>
<text x="237.7" y="58.4">Q2</text>
<text x="258.8" y="58.4">Q0</text>
<text x="264.8" y="56.7">15</text>
<text x="234.2" y="60.2">3</text>
<text x="234.2" y="63.7">4</text>
<text x="237.7" y="61.9">Q3</text>
<text x="237.7" y="65.5">Q4</text>
<text x="258.7" y="61.9">DS</text>
<text x="258.8" y="65.5">OE</text>
<text x="264.8" y="63.7">13</text>
<text x="264.8" y="60.2">14</text>
<text x="234.2" y="67.2">5</text>
<text x="234.2" y="70.8">6</text>
<text x="237.7" y="69">Q5</text>
<text x="253.6" y="69">ST/CP</text>
<text x="264.8" y="70.8">11</text>
<text x="264.8" y="67.2">12</text>
<text x="234.2" y="74.3">7</text>
<text x="237.7" y="72.5">Q6</text>
<text x="237.7" y="76.1">Q7</text>
<text x="253.2" y="72.5">SH/CP</text>
<text x="258.4" y="76.1">MR</text>
<text x="264.8" y="77.8">9</text>
<text x="264.8" y="74.3">10</text>
<text x="255.3" y="79.6">Q7/2</text>
<text x="114.1" y="106.2">15</text>
<text x="114.1" y="102.7">16</text>
<text x="120.6" y="107.6">C14</text>
<text x="120.6" y="104.1">C15</text>
<text x="235.9" y="104.3">1</text>
<text x="235.9" y="107.8">2</text>
<text x="239.4" y="106">Q1</text>
<text x="266.5" y="107.8">15</text>
<text x="114.1" y="113.2">13</text>
<text x="114.1" y="109.7">14</text>
<text x="120.6" y="111.1">C13</text>
<text x="164" y="113.2">24</text>
<text x="235.9" y="111.3">3</text>
<text x="239.4" y="109.6">Q2</text>
<text x="239.4" y="113.1">Q3</text>
<text x="260.4" y="113.1">DS</text>
<text x="260.5" y="109.6">Q0</text>
<text x="266.5" y="111.3">14</text>
<text x="114.1" y="116.8">12</text>
<text x="120.6" y="118.2">C11</text>
<text x="120.6" y="114.6">C12</text>
<text x="155.6" y="114.6">SIG</text>
<text x="157.4" y="118.2">S3</text>
<text x="164" y="116.8">23</text>
<text x="235.9" y="114.9">4</text>
<text x="235.9" y="118.4">5</text>
<text x="239.4" y="116.6">Q4</text>
<text x="260.5" y="116.6">OE</text>
<text x="266.5" y="118.4">12</text>
<text x="266.5" y="114.9">13</text>
<text x="114.1" y="123.8">10</text>
<text x="114.1" y="120.3">11</text>
<text x="120.6" y="125.2">C9</text>
<text x="120.6" y="121.7">C10</text>
<text x="157.4" y="125.2">S1</text>
<text x="157.4" y="121.7">S2</text>
<text x="164" y="123.8">21</text>
<text x="164" y="120.3">22</text>
<text x="235.9" y="121.9">6</text>
<text x="235.9" y="125.4">7</text>
<text x="239.4" y="120.2">Q5</text>
<text x="239.4" y="123.7">Q6</text>
<text x="254.9" y="123.7">SH/CP</text>
<text x="255.3" y="120.2">ST/CP</text>
<text x="266.5" y="125.4">10</text>
<text x="266.5" y="121.9">11</text>
<text x="116.2" y="130.9">8</text>
<text x="116.2" y="127.3">9</text>
<text x="120.6" y="128.8">C8</text>
<text x="157.4" y="128.8">S0</text>
<text x="164" y="130.9">19</text>
<text x="164" y="127.3">20</text>
<text x="239.4" y="127.2">Q7</text>
<text x="257.1" y="130.7">Q7/2</text>
<text x="260.2" y="127.2">MR</text>
<text x="266.5" y="129">9</text>
<text x="116.1" y="137.8">6</text>
<text x="116.1" y="134.3">7</text>
<text x="120.6" y="135.7">C6</text>
<text x="120.6" y="132.3">C7</text>
<text x="155" y="135.8">VCC</text>
<text x="157.2" y="132.3">EN</text>
<text x="164" y="137.9">17</text>
<text x="164" y="134.4">18</text>
<text x="116.1" y="141.3">5</text>
<text x="120.6" y="142.7">C4</text>
<text x="120.6" y="139.2">C5</text>
<text x="154.3" y="139.3">GND</text>
<text x="116.1" y="145.2">4</text>
<text x="116.2" y="148.4">3</text>
<text x="120.6" y="146.6">C3</text>
<text x="120.7" y="149.8">C2</text>
<text x="116.2" y="155.4">1</text>
<text x="116.2" y="151.9">2</text>
<text x="120.6" y="153.3">C1</text>
<text x="120.6" y="156.8">C0</text>
<text x="221.3" y="165.7">1</text>
<text x="225.8" y="164.3">1</text>
<text x="265.4" y="165.7">1</text>
<text x="269.9" y="164.3">1</text>
<text x="221.3" y="171">2</text>
<text x="225.8" y="169.5">2</text>
<text x="265.4" y="171">2</text>
<text x="269.9" y="169.5">2</text>
<text x="221.3" y="176.2">3</text>
<text x="225.8" y="174.8">3</text>
<text x="265.4" y="176.2">3</text>
<text x="269.9" y="174.8">3</text>
<text x="79.1" y="188.9">1</text>
<text x="94.9" y="188.9">2</text>
<text x="140.9" y="188.9">1</text>
<text x="156.6" y="188.9">2</text>
<text x="79.1" y="199.5">1</text>
<text x="94.9" y="199.5">2</text>
<text x="140.9" y="201.3">1</text>
<text x="156.6" y="201.3">2</text>
<text x="79.1" y="210.1">1</text>
<text x="94.9" y="210.1">2</text>
<text x="140.9" y="211.9">1</text>
<text x="156.6" y="211.9">2</text>
<text x="79.1" y="222.5">1</text>
<text x="94.9" y="222.5">2</text>
<text x="140.9" y="222.5">1</text>
<text x="156.6" y="222.5">2</text>
<text x="79.1" y="233">1</text>
<text x="94.9" y="233">2</text>
<text x="140.9" y="233">1</text>
<text x="156.6" y="233">2</text>
<text x="79.1" y="243.6">1</text>
<text x="94.9" y="243.6">2</text>
<text x="140.9" y="245.4">1</text>
<text x="156.6" y="245.4">2</text>
<text x="79.1" y="254.2">1</text>
<text x="94.9" y="254.2">2</text>
<text x="79.1" y="266.6">1</text>
<text x="94.9" y="266.6">2</text>
</g>
<g font-size="3.2" fill="#8d2323">
<text x="82.2" y="35.1">3V3</text>
<text x="82.2" y="31.6">D13</text>
<text x="101.8" y="35.1">D11</text>
<text x="101.8" y="31.6">D12</text>
<text x="82.2" y="38.7">REF</text>
<text x="101.8" y="38.7">D10</text>
<text x="82.2" y="45.7">A1</text>
<text x="82.2" y="42.2">A0</text>
<text x="103.8" y="42.2">D9</text>
<text x="103.8" y="45.7">D8</text>
<text x="82.2" y="52.8">A3</text>
<text x="82.2" y="49.2">A2</text>
<text x="103.8" y="49.2">D7</text>
<text x="103.8" y="52.8">D6</text>
<text x="82.2" y="59.8">A5</text>
<text x="82.2" y="56.3">A4</text>
<text x="103.8" y="56.3">D5</text>
<text x="103.8" y="59.8">D4</text>
<text x="82.2" y="63.4">A6</text>
<text x="103.8" y="63.4">D3</text>
<text x="82.2" y="70.4">5V</text>
<text x="82.2" y="66.9">A7</text>
<text x="101" y="70.4">GND</text>
<text x="103.8" y="66.9">D2</text>
<text x="82.2" y="77.5">GND</text>
<text x="82.2" y="73.9">RST</text>
<text x="101.5" y="77.5">RXD</text>
<text x="102" y="73.9">RST</text>
<text x="82.2" y="81">Vin</text>
<text x="101.7" y="81">TXD</text>
</g>
<g font-size="3.2" fill="#f00">
<text x="264.8" y="53.1">16</text>
<text x="256.7" y="54.9">VCC</text>
<text x="258.4" y="106">VCC</text>
<text x="266.5" y="104.3">16</text>
</g>
<g font-size="3.2">
<text x="234.2" y="77.8">8</text>
<text x="237.7" y="79.6">GND</text>
<text x="235.9" y="129">8</text>
<text x="239.4" y="130.7">GND</text>
</g>
<g font-size="2.5" fill="#838383">
<text x="276.4" y="237">POWER</text>
<text x="278.6" y="240.5">EURO</text>
</g>
<g font-size="2.1" fill="#00f">
<text x="197.4" y="220.3">1 S</text>
<text x="197.2" y="227.4">3 R</text>
<text x="197.5" y="223.9">2 T</text>
<text x="29.8" y="239.7">1 S</text>
<text x="29.9" y="243.3">2 T</text>
<text x="29.7" y="246.8">3 R</text>
</g>
<g font-size="2.1" fill="#a54b4b">
<text x="278.5" y="216.8">-12VIN</text>
<text x="281.2" y="223.9">GND</text>
<text x="277.7" y="230.9">+12VIN</text>
</g>
</svg>
